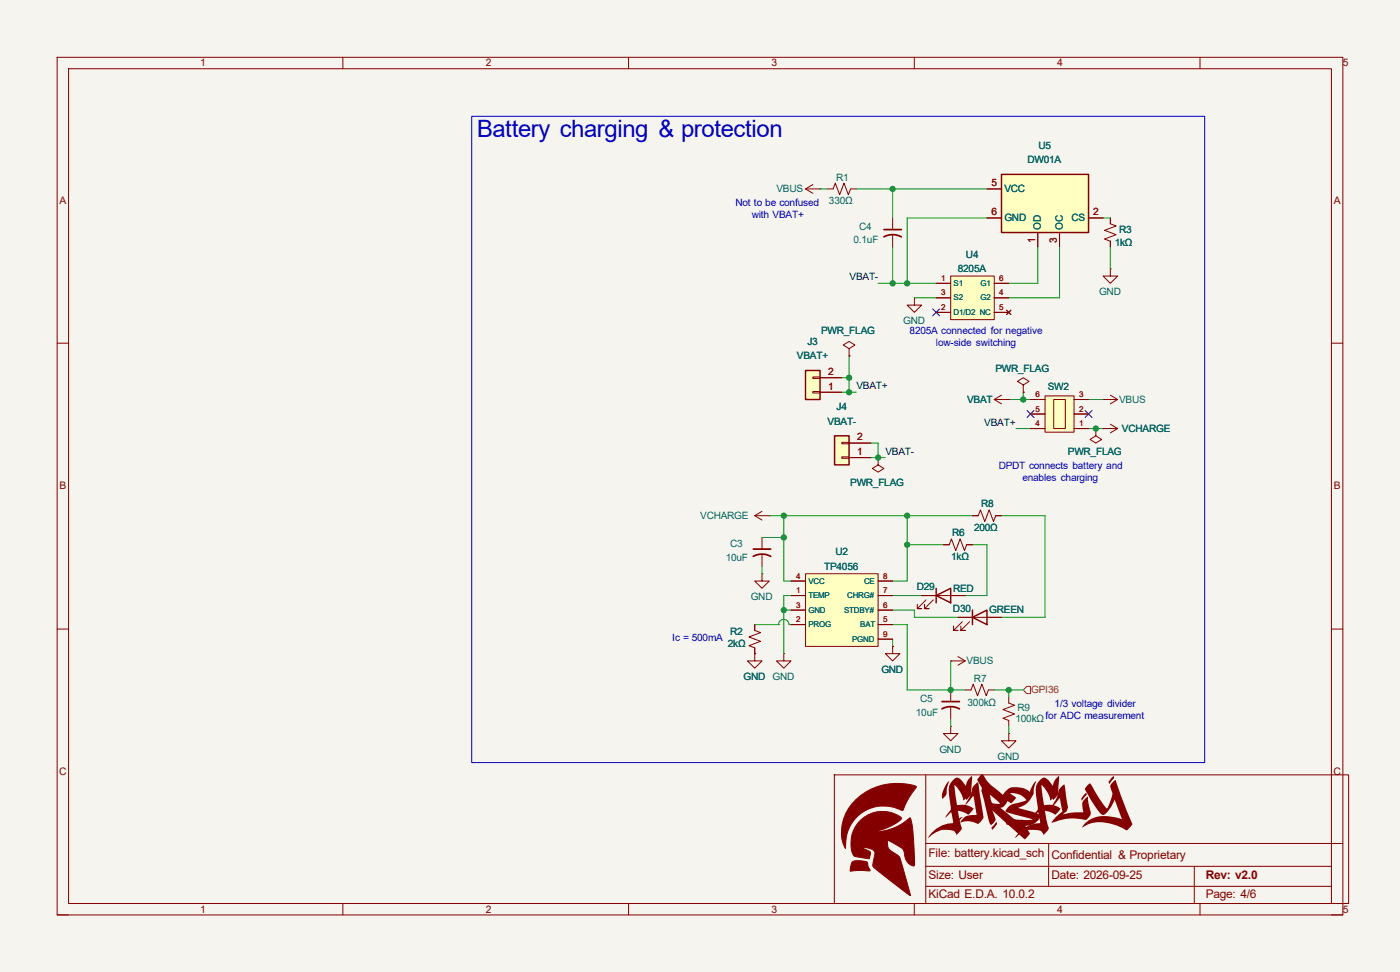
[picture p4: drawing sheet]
<svg xmlns="http://www.w3.org/2000/svg" width="245mm" height="170mm" viewBox="0 0 245 170" stroke-linecap="round" stroke-linejoin="round" font-family="sans-serif">
<path d="M0 0h245v170h-245z" fill="#f5f4ef" stroke="#f5f4ef" stroke-width=".17"/>
<g fill="none" stroke="#840000" stroke-width=".17">
<path d="M10 10h225v150h-225zM12 12h221v146h-221zM60 10v2M110 10v2M160 10v2M210 10v2M10 60h2M233 60h2M10 110h2M233 110h2M146 135.5h90v22.5h-90zM162 135.5v22.5"/>
<path d="M60 158v2M110 158v2M160 158v2M162 155h71M162 151.5h71M162 147.5h73M183.5 151.5v3.5M183.5 147.5v4M209 151.5v6.5M210 158v2M10 160h2M233 160h2"/>
</g>
<g fill="#840000" stroke="#840000" stroke-width=".17">
<path d="M150.7 143.4a5.3 5.3 0 0 1 7.1-.3 10.9 10.9 0 0 1-4.6 2.4 10 10 0 0 0 6.1-2.5 31.2 31.2 0 0 1 .6 8.5 2.22 2.22 0 0 1-1.7-2.4 1.7 1.7 0 0 0-1.2-1.2l-1.7-1 .1 1.2a4.6 4.6 0 0 0 1.9 1.6l.4 1.2 1.6 5.7-.3-.1a52.4 52.4 0 0 1-6.3-5.1l.3-1.3a1.03 1.03 0 0 0-.3-1.5 2.62 2.62 0 0 0-1.9-.3l1.1 .5a.58 .58 0 0 1 .3 .9l-.1 .5-1.8-.3a1.05 1.05 0 0 1-1.3-1.1 5.9 5.9 0 0 1 1.7-5.4z"/>
<path d="M149.2 150.7a4 4 0 0 1 2.6 .1l.1 .6 .4 .9-2.2-.1-1.3 .2a2.95 2.95 0 0 1 .4-1.7z"/>
<path d="M149.8 139.9a10.5 10.5 0 0 1 10.6-2.3l-.1 .1a17 17 0 0 0-2.4 4.1 6.8 6.8 0 0 0-9.9 6.6 7.1 7.1 0 0 1 1.8-8.5z"/>
</g>
<path d="M146 76.2h2.6v5.1h-2.6z" fill="#ffffc2"/>
<path d="M146 76.2h2.6v5.1h-2.6zM170.2 108l2.5-1.3v2.5zM170.2 106.7v2.5" fill="none" stroke="#840000" stroke-width=".25"/>
<g fill="none" stroke="#840000" stroke-width=".17">
<path d="M156.2 38.1v2.1M194.3 38.1v1l1 .4-2 .8 2 .7-2 .8 1 .4v1M156.2 41.2v2M147.3 79.9h1.3v.3h-1.3zM147.3 77.4h1.3v.2h-1.3zM148.6 77.5h3.8M174 69.9l1.3 .7M174 69.9h2.5M175.3 69.1l-1.3 .8M176.5 69.9h.1M179.1 67.3l1-.6-1-.6-1 .6 1 .6v1.3M179.1 68.6h.1"/>
<path d="M148.6 80h3.8M153.7 80v1.3l1 .6-1 .7-1-.7 1-.6M153.7 80h.1M165.1 95.3h1l.4-1 .8 2 .7-2 .8 2 .4-1h1M170.2 90.2h1l.4-1 .7 2 .8-2 .8 2 .3-1h1.1M132.1 109.2v1.1l1 .3-2 .8 2 .8-2 .7 1 .4v1M137.2 114.3v1.3h1.2l-1.2 1.3-1.3-1.3h1.3M137.2 114.3h.1M167.6 108h7.7M168.4 108.7l-1.5 1.6h.7h-.7v-.8M169.7 108.7l-1.6 1.6h.8h-.8v-.8M166.4 120.7v2"/>
<path d="M166.4 123.7v2.1M168.9 120.7h1l.4-1 .8 2 .7-2 .8 2 .4-1h1"/>
</g>
<path d="M154.7 41.4a3.2 3.2 0 0 1 3 0M154.7 40.2h3M164.8 124a3.2 3.2 0 0 1 3.1 0M164.8 122.7h3.1" fill="none" stroke="#840000" stroke-width=".3"/>
<g fill="#ffffc2">
<path d="M182.9 69.2h5.1v6.4h-5.1z"/>
<path d="M184.4 69.9h2v5.1h-2z"/>
</g>
<g fill="none" stroke="#840000" stroke-width=".17">
<path d="M141 33l1.2 .8M141 33h2.5M142.2 32.3l-1.2 .7M143.5 33h.1M144.8 33h1l.4-1 .7 2.1 .8-2.1 .8 2.1 .3-1.1h1.1M180.3 75h2.6M180.3 72.4h2.6M180.3 69.9h2.6M182.9 69.2h5.1v6.4h-5.1zM184.4 69.9h2v5.1h-2zM188 75h2.5M188 72.4h2.5"/>
<path d="M188 69.9h2.5M133.3 100.4v1.2h1.3l-1.3 1.3-1.2-1.3h1.2M133.3 100.4h.1M156.2 113.1v1.2h1.3l-1.3 1.3-1.3-1.3h1.3M156.2 113.1h.1M166.4 115.6h.1M166.4 115.6h2.5M167.6 114.8l1.3 .8M168.9 115.6l-1.3 .8"/>
</g>
<path d="M166.4 48.3h7.6v7.6h-7.6z" fill="#ffffc2"/>
<g fill="none" stroke="#840000" stroke-width=".17">
<path d="M160 52.1v1.3h1.3l-1.3 1.2-1.3-1.2h1.3M160 52.1h.1M163.8 49.6h2.6M163.8 52.1h2.6M163.8 54.6h2.6M166.4 48.3h7.6v7.6h-7.6zM174 49.6h2.5M174 52.1h2.5M174 54.6h2.5M176.1 54.3l.8 .7M176.9 54.3l-.8 .7M148.6 61l1-.7-1-.6-1 .6 1 .7v1.3"/>
<path d="M148.6 62.3h.1"/>
</g>
<path d="M141 64.8h2.5v5.1h-2.5z" fill="#ffffc2"/>
<path d="M141 64.8h2.5v5.1h-2.5zM163.8 104.2l2.6-1.3v2.5zM163.8 102.9v2.5" fill="none" stroke="#840000" stroke-width=".25"/>
<g fill="none" stroke="#840000" stroke-width=".17">
<path d="M142.2 68.5h1.3v.2h-1.3zM142.2 65.9h1.3v.3h-1.3zM143.5 68.6h3.8M143.5 66.1h3.8M132.1 90.2l1.2 .8M132.1 90.2h2.5M133.3 89.4l-1.2 .8M134.6 90.2h.1M132.1 114.3v1.3h1.2l-1.2 1.3-1.3-1.3h1.3M132.1 114.3h.1M161.3 104.2h7.6M162.1 104.9l-1.6 1.5h.8h-.8v-.7"/>
<path d="M163.3 104.9l-1.5 1.5h.8h-.8v-.7M166.4 127v1.3h1.2l-1.2 1.3-1.3-1.3h1.3M166.4 127h.1"/>
</g>
<path d="M141 100.4h12.7v12.7h-12.7z" fill="#ffffc2"/>
<g fill="none" stroke="#840000" stroke-width=".17">
<path d="M191.8 75v1.2l1 .7-1 .6-1-.6 1-.7M191.8 75h.1M193 75h.1M193 75h2.6M194.3 74.2l1.3 .8M195.6 75l-1.3 .7M133.3 94v2M133.3 97.1v2M138.4 109.2h2.6M138.4 101.6h2.6M138.4 106.7h2.6M138.4 104.2h2.6"/>
<path d="M141 100.4h12.7v12.7h-12.7zM153.7 109.2h2.5M153.7 101.6h2.5M153.7 106.7h2.5M153.7 104.2h2.5M153.7 111.8h2.5M176.5 128.3v1.3h1.3l-1.3 1.2-1.2-1.2h1.2M176.5 128.3h.1M176.5 121.9v1.1l1 .3-2 .8 2 .8-2 .7 1 .4v1"/>
</g>
<path d="M131.8 97.3a3.2 3.2 0 0 1 3.1 0M131.8 96h3.1" fill="none" stroke="#840000" stroke-width=".3"/>
<path d="M175.3 30.5h15.2v10.2h-15.2z" fill="#ffffc2"/>
<path d="M175.3 30.5h15.2v10.2h-15.2z" fill="none" stroke="#840000" stroke-width=".25"/>
<g fill="none" stroke="#840000" stroke-width=".17">
<path d="M172.7 38.1h2.6M172.7 33h2.6M190.5 38.1h2.5M194.3 38.1v1M163.8 49.6h2.6M163.8 52.1h2.6M163.8 54.6h2.6M174 49.6h2.5M174 52.1h2.5M174 54.6h2.5M176.1 54.3l.8 .7M176.9 54.3l-.8 .7"/>
<path d="M181.6 40.7v2.5M185.4 40.7v2.5M194.3 47v1.3h1.3l-1.3 1.3-1.3-1.3h1.3M194.3 47h.1M194.3 42.2v1M143.5 68.6h3.8M143.5 66.1h3.8M148.6 62.3h.1M148.6 77.5h3.8M176.5 69.9h.1M179.1 68.6h.1M180.3 69.9h2.6"/>
<path d="M180.3 75h2.6M180.3 72.4h2.6M188 69.9h2.5M188 75h2.5M188 72.4h2.5M191.8 75h.1M193 69.9h.1M193 75h.1M193 69.9h2.6M194.3 69.1l1.3 .8M195.6 69.9l-1.3 .7M148.6 80h3.8"/>
<path d="M153.7 80h.1M165.1 95.3h1M169.2 95.3h1M170.2 90.2h1M174.2 90.2h1.1M132.1 114.3h.1M132.1 109.2v1.1M132.1 113.3v1M138.4 104.2h2.6M138.4 109.2h2.6M138.4 101.6h2.6M138.4 106.7h2.6"/>
<path d="M153.7 104.2h2.5M153.7 109.2h2.5M153.7 101.6h2.5M153.7 106.7h2.5M153.7 111.8h2.5M156.2 113.1h.1M161.3 104.2h2.5M166.4 104.2h2.5M167.6 108h2.6M172.7 108h2.6"/>
</g>
<path d="M179.7 120h.6v1.3h-.6l-.6-.6z" fill="none" stroke="#725600" stroke-width=".17"/>
<g fill="none" stroke="#009600" stroke-width=".17">
<path d="M143.5 33h1.3M149.9 33h22.8M156.2 33v5.1M172.7 38.1h-14v11.5M193 38.1h1.3M153.7 49.6h10.1M156.2 43.2v6.4M160 52.1h3.8M181.6 43.2v6.4h-5.1M185.4 43.2v8.9h-8.9M194.3 43.2v3.8M147.3 66.1h1.3"/>
<path d="M147.3 68.6h2.6M148.6 62.3v6.3M152.4 77.5h1.3v2.5M176.5 69.9h3.8M177.8 75h2.5M179.1 68.6v1.3M190.5 69.9h2.5M190.5 75h2.5M133.3 99.1v1.3M133.3 94h3.9M134.6 90.2h35.6M137.2 90.2v11.4h1.2"/>
<path d="M152.4 80h2.5M158.7 90.2v11.4h-2.5M158.7 95.3h6.4M170.2 95.3h2.5v8.9h-3.8M175.3 90.2h7.6v17.8h-7.6M132.1 109.2h4.1M136.2 109.2h.1M136.2 109.2a.91 .91 0 0 1 1-.9 .91 .91 0 0 1 .9 .9h.3M137.2 106.7h1.2M138.4 104.2h-1.2v10.1M156.2 109.2h2.5v11.5h10.2M156.2 106.7h3.8v1.3h7.6"/>
<path d="M156.2 104.2h5.1M156.2 111.8v1.3M166.4 115.6v5.1M166.4 125.8v1.2M174 120.7h5.1M176.5 120.7v1.2M176.5 127v1.3"/>
</g>
<path d="M163.2 54l1.2 1.2M164.4 54l-1.2 1.2M179.7 71.8l1.2 1.2M180.9 71.8l-1.2 1.2M189.9 71.8l1.2 1.2M191.1 71.8l-1.2 1.2" fill="none" stroke="#000084" stroke-width=".17"/>
<path d="M82.5 20.3h128.3v113.1h-128.3z" fill="none" stroke="#0000c2" stroke-width=".17"/>
<g fill="#009600" stroke="#009600" stroke-width=".17">
<circle cx="158.7" cy="90.2" r=".46"/>
<circle cx="158.7" cy="95.3" r=".46"/>
<circle cx="153.7" cy="80" r=".46"/>
<circle cx="137.2" cy="90.2" r=".46"/>
<circle cx="137.2" cy="94" r=".46"/>
<circle cx="179.1" cy="69.9" r=".46"/>
<circle cx="137.2" cy="106.7" r=".46"/>
<circle cx="176.5" cy="120.7" r=".46"/>
<circle cx="166.4" cy="120.7" r=".46"/>
<circle cx="158.7" cy="49.6" r=".46"/>
<circle cx="156.2" cy="49.6" r=".46"/>
<circle cx="156.2" cy="33" r=".46"/>
<circle cx="148.6" cy="68.6" r=".46"/>
<circle cx="148.6" cy="66.1" r=".46"/>
<circle cx="191.8" cy="75" r=".46"/>
</g>
<g font-size="13.1" fill="#840000">
<text x="165.5" y="144.3">FIR</text>
<text x="175.3" y="144.3">3FLY</text>
</g>
<text font-size="4.2" fill="#0000c2" x="83.5" y="24">Battery charging &amp; protection</text>
<g font-size="2.1" fill="#840000">
<text x="162.5" y="149.9">File: battery.kicad_sch</text>
<text x="162.5" y="153.8">Size: User</text>
<text x="184" y="153.8">Date: 2026-09-25</text>
<text x="184" y="150.2">Confidential &amp; Proprietary</text>
<text x="211" y="153.8">Rev: v2.0</text>
<text x="162.5" y="157.1">KiCad E.D.A. 10.0.2</text>
<text x="211" y="157.1">Page: 4/6</text>
</g>
<g font-size="1.8" fill="#840000">
<text x="35" y="11.6">1</text>
<text x="85" y="11.6">2</text>
<text x="135" y="11.6">3</text>
<text x="185" y="11.6">4</text>
<text x="235" y="11.6">5</text>
<text x="10.4" y="35.6">A</text>
<text x="233.4" y="35.6">A</text>
<text x="10.4" y="85.6">B</text>
<text x="233.4" y="85.6">B</text>
<text x="10.3" y="135.6">C</text>
<text x="233.3" y="135.6">C</text>
<text x="35" y="159.6">1</text>
<text x="85" y="159.6">2</text>
<text x="135" y="159.6">3</text>
<text x="185" y="159.6">4</text>
<text x="235" y="159.6">5</text>
</g>
<g font-size="1.8" fill="#006464">
<text x="179.8" y="28.5">DW01A</text>
<text x="181.7" y="26">U5</text>
<text x="135.9" y="33.6">VBUS</text>
<text x="145.1" y="35.6">330Ω</text>
<text x="146.3" y="31.6">R1</text>
<text x="175.8" y="33.6">VCC</text>
<text x="150.4" y="40.2">C4</text>
<text x="175.8" y="38.7">GND</text>
<text x="182.2" y="40.2" transform="rotate(-90 182.2 40.2)">OD</text>
<text x="186" y="40.2" transform="rotate(-90 186 40.2)">OC</text>
<text x="187.5" y="38.7">CS</text>
<text x="195.8" y="40.7">R3</text>
<text x="149.4" y="42.5">0.1uF</text>
<text x="167.6" y="47.6">8205A</text>
<text x="169" y="45">U4</text>
<text x="195.1" y="43">1kΩ</text>
<text x="192.3" y="51.6">GND</text>
<text x="143.7" y="58.5">PWR_FLAG</text>
<text x="158" y="56.7">GND</text>
<text x="139.5" y="62.8">VBAT+</text>
<text x="141.3" y="60.3">J3</text>
<text x="174.2" y="65.1">PWR_FLAG</text>
<text x="146.4" y="71.7">J4</text>
<text x="169.2" y="70.4">VBAT</text>
<text x="183.3" y="68.2">SW2</text>
<text x="195.8" y="70.4">VBUS</text>
<text x="144.8" y="74.2">VBAT-</text>
<text x="196.3" y="75.5">VCHARGE</text>
<text x="186.9" y="79.6">PWR_FLAG</text>
<text x="148.8" y="84.9">PWR_FLAG</text>
<text x="171.7" y="88.7">R8</text>
<text x="122.5" y="90.8">VCHARGE</text>
<text x="127.8" y="95.6">C3</text>
<text x="166.6" y="93.8">R6</text>
<text x="170.5" y="92.8">200Ω</text>
<text x="127" y="98.1">10uF</text>
<text x="144.2" y="99.6">TP4056</text>
<text x="146.2" y="97.1">U2</text>
<text x="166.5" y="97.9">1kΩ</text>
<text x="131.4" y="105">GND</text>
<text x="160.4" y="103.2">D29</text>
<text x="166.8" y="107">D30</text>
<text x="166.8" y="103.5">RED</text>
<text x="173.1" y="107.3">GREEN</text>
<text x="127.4" y="113.1">2kΩ</text>
<text x="127.8" y="111.1">R2</text>
<text x="130.1" y="119">GND</text>
<text x="135.2" y="119">GND</text>
<text x="154.2" y="117.7">GND</text>
<text x="169.2" y="116.2">VBUS</text>
<text x="170.4" y="119.2">R7</text>
<text x="160.3" y="125.3">10uF</text>
<text x="161" y="122.8">C5</text>
<text x="169.3" y="123.5">300kΩ</text>
<text x="178.1" y="124.3">R9</text>
<text x="164.4" y="131.7">GND</text>
<text x="177.7" y="126.3">100kΩ</text>
<text x="174.6" y="132.9">GND</text>
</g>
<g font-size="1.8" fill="#a90000">
<text x="173.5" y="32.6">5</text>
<text x="173.5" y="37.7">6</text>
<text x="191.3" y="37.7">2</text>
<text x="181.1" y="42.4" transform="rotate(-90 181.1 42.4)">1</text>
<text x="185" y="42.4" transform="rotate(-90 185 42.4)">3</text>
<text x="144.9" y="65.6">2</text>
<text x="144.9" y="68.1">1</text>
<text x="150" y="77">2</text>
<text x="150" y="79.6">1</text>
</g>
<g font-size="1.8" fill="#0000c2">
<text x="128.7" y="36.1">Not to be confused</text>
<text x="131.5" y="38.2">with VBAT+</text>
<text x="159.2" y="58.4">8205A connected for negative</text>
<text x="163.8" y="60.6">low-side switching</text>
<text x="174.8" y="82">DPDT connects battery and</text>
<text x="178.9" y="84.2">enables charging</text>
<text x="117.7" y="112.1">Ic = 500mA</text>
<text x="183" y="125.8">for ADC measurement</text>
<text x="184.6" y="123.7">1/3 voltage divider</text>
</g>
<g font-size="1.8" fill="#0f0f0f">
<text x="148.7" y="49.1">VBAT-</text>
<text x="149.9" y="68.1">VBAT+</text>
<text x="172.3" y="74.5">VBAT+</text>
<text x="154.9" y="79.5">VBAT-</text>
</g>
<text font-size="1.8" fill="#725600" x="180.5" y="121.2">GPI36</text>
<g font-size="1.4" fill="#a90000">
<text x="164.7" y="49.1">1</text>
<text x="164.7" y="51.7">3</text>
<text x="174.9" y="51.7">4</text>
<text x="174.9" y="49.1">6</text>
<text x="164.7" y="54.2">2</text>
<text x="174.9" y="54.2">5</text>
<text x="181.2" y="72">5</text>
<text x="181.2" y="69.4">6</text>
<text x="188.8" y="72">2</text>
<text x="188.8" y="69.4">3</text>
<text x="181.2" y="74.5">4</text>
<text x="188.8" y="74.5">1</text>
<text x="139.3" y="101.2">4</text>
<text x="154.6" y="101.2">8</text>
<text x="139.3" y="103.7">1</text>
<text x="139.3" y="106.3">3</text>
<text x="154.6" y="106.3">6</text>
<text x="154.6" y="103.7">7</text>
<text x="139.3" y="108.8">2</text>
<text x="154.6" y="108.8">5</text>
<text x="154.6" y="111.4">9</text>
</g>
<g font-size="1.4" fill="#006464">
<text x="166.9" y="50">S1</text>
<text x="166.9" y="52.5">S2</text>
<text x="171.6" y="52.5">G2</text>
<text x="171.6" y="50">G1</text>
<text x="166.9" y="55.1">D1/D2 NC</text>
<text x="141.5" y="102.1">VCC</text>
<text x="141.5" y="104.6">TEMP</text>
<text x="141.5" y="107.1">GND</text>
<text x="147.7" y="107.1">STDBY#</text>
<text x="148.3" y="104.6">CHRG#</text>
<text x="151.2" y="102.1">CE</text>
<text x="141.5" y="109.7">PROG</text>
<text x="149.1" y="112.2">PGND</text>
<text x="150.5" y="109.7">BAT</text>
</g>
</svg>
